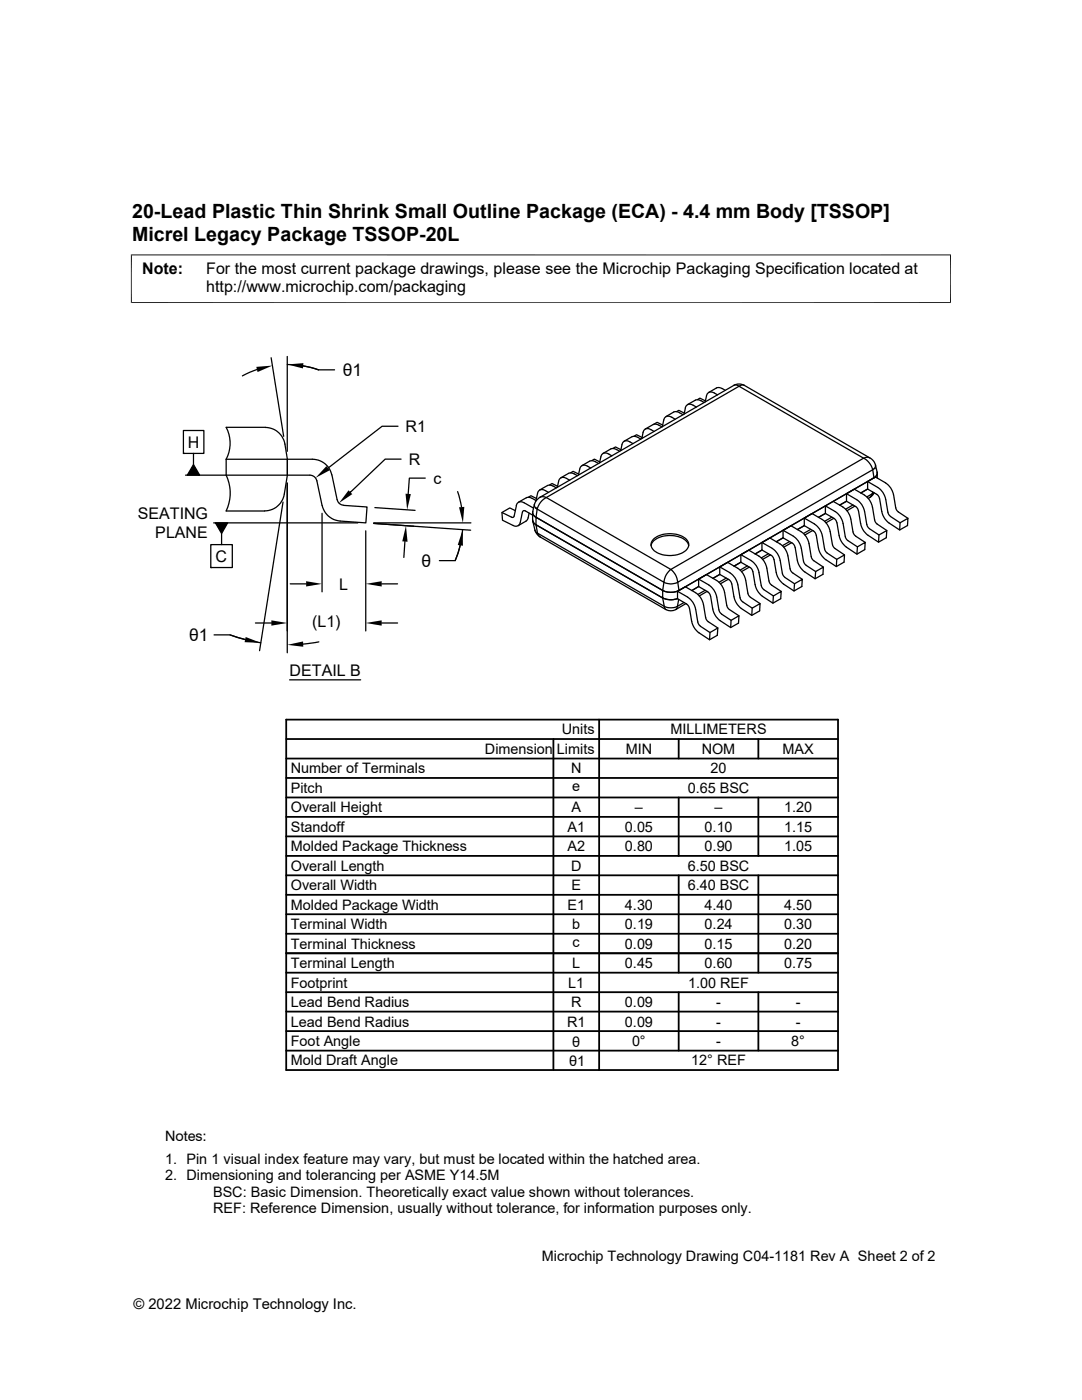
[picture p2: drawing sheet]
<svg xmlns="http://www.w3.org/2000/svg" width="216mm" height="279mm" viewBox="0 0 216 279" stroke-linecap="round" stroke-linejoin="round" font-family="sans-serif">
<g fill="none" stroke="#000" stroke-width=".25">
<path d="M51.3 73.7l-2.9 1.3M54.1 71.4l2.5 15.7M57.3 72.7a19.5 19.5 0 0 1 6.3 1.1l-3.1-.8M57.3 71.1v19M63.6 73.8h3.2M139.2 79.8l.5-.3 1.1 .5M143.2 78.8l-.6-.4a.96 .96 0 0 0-1.6 .6l-.3 1.2M144.1 77.6l-1-.2-1.7 .9M144.1 77.5l.6 .4M146.5 76.9l.7-.3 1.3 .3M36.6 85.9h4.1v4.6h-4.1zM36.6 90.5h.1"/>
<path d="M37 94.8h24.8a1.45 1.45 0 0 1 1.4 1.1l1.1 5M38.6 92.7l1.2 2.1h-2.4zM38.6 90.5v2.2M45.1 85.3h7.8a4 4 0 0 1 4 3.3 19.3 19.3 0 0 1-.5 11.2 4 4 0 0 1-3.6 2.2h-7.7a8.3 8.3 0 0 0 0-7.2v-3.1a6.8 6.8 0 0 0 0-6.4zM45.1 91.7h12.2M57.3 96.4v33.9M66.2 94.8a4 4 0 0 0-3.9-3.1h-5v3.1M66.2 94.8l1.1 4.9 .4 .8 .9 .3M79.4 85.1h-3.2l-10.8 8.3M80 91.6h-3.1l-7.2 6.8 .2-.2M84.9 95.4h-3.2l-.3 3.2M91.3 98.1l.8 3.1"/>
<path d="M105.5 99.2l.4-.3 1.1 .6M106.2 99.5l-1-.2-1.7 .9M106.2 99.4l.8 .5M107.7 99.3l38.8-22.4 .4-.1 .6 .3-38.5 22.2-.7-.2zM107.7 99.3l-.6 .5-.5 .8M108.1 99.9l.9-.6 24.9 14.3a3.6 3.6 0 0 0-1.4 2.6l-25.3-14.6 .4-1zM109.5 98.3l-.7-.4a.96 .96 0 0 0-1.5 .6l-.3 1.4M109.7 96.8l.5-.3 1.1 .5M111 97.4l-.8-.5-.8-.1-1.7 1M111.5 96.1l-.3 1.1M113.7 95.8l-.6-.3a.96 .96 0 0 0-1.6 .5M113.9 94.4l.5-.3 1.1 .5"/>
<path d="M115.2 94.9l-.8-.4-.8-.1-1.7 1M115.7 93.6l-.3 1.2M117.9 93.4l-.6-.4a.96 .96 0 0 0-1.6 .6M118.1 91.9l.5-.3 1.1 .6M119.4 92.5l-.8-.4-.8-.1-1.7 .9M122.1 91l-.6-.4a.96 .96 0 0 0-1.6 .6l-.3 1.2M122.3 89.5l.5-.3 1.1 .5M123 89.7l-1-.2-1.7 1M123 89.7l.7 .4M126.3 88.5l-.6-.3a.96 .96 0 0 0-1.6 .5l-.2 1.2M126.5 87.1l.5-.3 1.1 .5M127.3 87.3l-1-.2-1.8 1"/>
<path d="M127.3 87.3l.6 .3M130.5 84.6l.6-.3 1.1 .5M130.5 86.1l-.6-.4a.96 .96 0 0 0-1.6 .6l-.2 1.2M132.1 85.2l-.8-.4-.8-.1-1.7 .9M134.7 83.7l-.7-.4a.96 .96 0 0 0-1.6 .5l-.2 1.4M135 82.1l.4-.2 1.1 .5M136.3 82.8l-.9-.5-.8-.1-1.7 .9M136.8 81.4l-.3 1.2M139 81.2l-.7-.3a.96 .96 0 0 0-1.6 .5M140.5 80.3l-.8-.4-.8-.1-1.7 1M168.9 98.5l2 1.2a3.5 3.5 0 0 1 1.6 2.4M173 99.2l1.1-.7-.4 .7-.5 .3"/>
<path d="M173.1 97.6l-1.3 .8M173.1 96.1l2.1 1.2a3.6 3.6 0 0 1 1.5 2.4l.5 2.7 .5 .7 1.9 1.2 1.6-.9-.1 1.5-1.6 .9-2.1-1.4a3.8 3.8 0 0 1-1.5-2.3l-.6-3.1-.4-.3-1.8-1.1M173.1 97.6v-1.5l1.6-.9 2 1.2a3.6 3.6 0 0 1 1.6 2.4l.6 3 2.3 1.6M173.6 91.4l-.6-.2-.7 .2-24.8-14.3 .5-.3 .5 .1 25.3 14.6 .6 .7 .3 .6M174.1 98.2v.3l.3-.2M174.4 95.4l-38.9 22.4a3.6 3.6 0 0 1-3.3 0M174.4 95.4l-38.9 22.4-.3-1.6a2.96 2.96 0 0 1-2.7 0l-.3 1.6M174.4 93.5h.1M174.4 98.4l-.9 .9M174.7 92.8l-.1 .5-.5 .4 .3 1.7M174.7 92.8l.3 1.4a1.07 1.07 0 0 1-.6 1.2M175 94.4v1"/>
<path d="M42.1 108.7h4.3v4.6h-4.3zM42.1 113.3h.1M42.6 104.4h28.8M43 104.4h2.4l-1.2 2.1zM44.2 106.5v2.2M56.5 100.2l-4.7 29.7M57.9 116.5h3.2M64.3 102.4v15.7M64.3 100.9a4 4 0 0 0 3.6 3.1l5.1 .4 .2-3.2-4.6-.3M73 105.9v20M74.6 104.4h19.4M74.8 101.3l8 .6"/>
<path d="M76.2 116.5h3.1M80.8 108.1l-.2 3.2M82.6 105l-8-.5 19.3 1.3M87.7 111.9h3.1M92.3 105.7a19.5 19.5 0 0 1-1.5 6.2l1-3.1M100.2 102.3l2 1h.2l.2-.3M102.8 101.9l-1.1-.5-1.5 .9 .1 1.5 2.1 1.1a.93 .93 0 0 0 1.4-.7M103 100.9a.96 .96 0 0 1 1.6-.5l1.9 1M103 100.9l-.4 2.1M105.6 102.4l-.5 1.4-1.7 1.1M106.3 102.8l-1.6-.9h-.2l-.2 .3-.5 2M106.3 102.3v1.6l.3 .5 .4 .3"/>
<path d="M106.3 104l.5 2 .5 .4M106.6 100.6l.1 .6 .5 .4-.2 1.6M106.6 100.6l-.3 1.5a1.07 1.07 0 0 0 .7 1.1M106.7 105.8l.4 .8 .7 .6M106.9 101.4h.1M107 104.7l25.2 14.6 .3 1.7a3.1 3.1 0 0 0 2.7 0l.2-1.4M107 104.7l25.2 14.6v-1.5M107 104.7v-1.5l25.2 14.6M107 103.2l25.2 14.6M107 104.7l.3 1.7M107.3 106.4l.5 .8 25.1 14.4M107.3 106.4l25.2 14.6 .4 .6"/>
<path d="M129.9 108.9a3.5 3.5 0 0 1 3.7-2 3.8 3.8 0 0 1 3.7 1.6l.1 .4M130.5 107.5a5.4 5.4 0 0 1 6.5 .2 1.57 1.57 0 0 1-.8 2.6 5.5 5.5 0 0 1-5.9-.6 1.44 1.44 0 0 1 .2-2.2zM132.2 119.3a3.7 3.7 0 0 0 3 .2M133.9 113.6l38.4-22.2a3.7 3.7 0 0 1 1.8 2.3l-38.9 22.5a3.6 3.6 0 0 0-1.3-2.6zM135.2 119.5l1.8 1M135.2 118l2 1.2a3.5 3.5 0 0 1 1.6 2.4M135.2 119.5v-1.5l1.5-.9 2.1 1.2a3.6 3.6 0 0 1 1.6 2.4l.6 3 2.2 1.6M139.4 117.1l-1.4 .8M139.4 117.1l1.8 1 .4 .4 .6 3a3.8 3.8 0 0 0 1.5 2.4l2.1 1.3 1.6-.8v-1.5l-1.5 .9-1.9-1.2M139.4 115.6l2 1.1M139.4 117.1v-1.5l1.5-.9 2.1 1.1a3.6 3.6 0 0 1 1.6 2.4l.6 3.1 2.2 1.6M140.7 117.8l-1.4 .8"/>
<path d="M141.1 118l-1.6 .9M141.4 116.8a3.6 3.6 0 0 1 1.6 2.3l.5 2.8 .5 .6M143.6 114.6l1.9 1.1 .3 .4 .7 3a3.8 3.8 0 0 0 1.4 2.3M143.6 114.6l-1.3 .8M143.6 113.1l2 1.2M143.6 114.6v-1.5l1.6-.9 2 1.2a3.5 3.5 0 0 1 1.6 2.4l.4 2.6M144.9 115.4l-1.4 .8M145.3 115.6l-1.5 .9M145.6 114.3a3.5 3.5 0 0 1 1.6 2.4M147.2 116.7l.5 2.7 .5 .7 1.9 1.3 1.6-.9-.1 1.4-1.6 .9-2.1-1.4M147.8 112.2l-1.3 .8M147.8 110.7l2.1 1.2"/>
<path d="M147.8 112.2v-1.5l1.6-.9 2 1.2a3.6 3.6 0 0 1 1.6 2.4l.6 3 2.3 1.6M147.8 112.2l2 1.1 .4 .8M149.1 112.9l-1.4 .9M149.2 118.4l.4 .7 2.1 1.4M149.5 113.2l-1.5 .9M149.9 111.9a3.5 3.5 0 0 1 1.5 2.4l.5 2.7 .5 .7 1.9 1.2 1.6-.9-.1 1.5-1.6 .9-2.1-1.4a3.7 3.7 0 0 1-1.4-2.3M150.2 114.1l.5 2.6M152 109.8l1.9 1 .3 .4 .7 3a3.8 3.8 0 0 0 1.5 2.4l2 1.3 1.6-.8 .1-1.5-1.6 .9-1.9-1.2-.5-.9M152 109.8l-1.3 .8M152 108.3l2.1 1.2a3.5 3.5 0 0 1 1.6 2.3M152 109.8v-1.5l1.6-.9 2 1.1a3.5 3.5 0 0 1 1.6 2.4M153.3 110.5l-1.4 .8"/>
<path d="M153.7 110.7l-1.5 .9M154.3 118.9l-.1 1.5M155.7 111.8l.4 2.6M156.3 107.3l1.9 1.2 .4 .7M156.3 107.3l-1.4 .8M156.3 105.8l2 1.2a3.6 3.6 0 0 1 1.6 2.4l.5 2.7 .4 .7M156.3 107.3v-1.5l1.5-.9 2.1 1.2a3.6 3.6 0 0 1 1.5 2.4l.7 3 2.2 1.7M157.2 110.9l.4 2.6M157.6 108.1l-1.5 .8M157.7 113.5l.4 .7 2 1.4M157.9 108.3l-1.5 .9M158.5 116.5l-.1 1.4"/>
<path d="M158.7 109.2l.4 2.6M159.1 111.8a3.6 3.6 0 0 0 1.5 2.3l2 1.4 1.6-.9 .1-1.4-1.5 .9-2-1.3M160.5 104.9l1.8 1.1 .4 .3 .6 3.1a3.8 3.8 0 0 0 1.5 2.3l2.1 1.4 1.5-.9 .1-1.5-1.5 .9-1.9-1.2M160.5 104.9l-1.4 .8M160.5 103.4l2 1.2M160.5 104.9v-1.5l1.5-.9 2.1 1.2a3.5 3.5 0 0 1 1.5 2.4M161.8 105.6l-1.5 .9M162.2 105.9l-1.6 .9M162.5 104.6a3.5 3.5 0 0 1 1.6 2.4M162.8 114.1l-.2 1.4M164.1 107l.4 2.5M164.5 109.5l.2 .5 .4 .4"/>
<path d="M164.7 102.5l1.9 1.1 .4 .7M164.7 102.5l-1.4 .8M164.7 102.5v-1.5l1.9 1.1a3.6 3.6 0 0 1 1.6 2.4l.5 2.7 .4 .6 2 1.3 1.5-.9v1.5l-1.6 .9-2.1-1.4a3.7 3.7 0 0 1-1.5-2.3M165.7 106.1l.6 3 2.2 1.6M166 103.2l-1.5 .8M166.2 100.1l2 1.1M166.4 103.4l-1.6 .9M167 111.6l-.1 1.5M167 104.3l.4 2.6M168.2 101.2a3.6 3.6 0 0 1 1.6 2.4l.4 2.7 .5 .7M168.9 100l1.8 1.1 .4 .4 .6 3M168.9 100l-1.4 .8"/>
<path d="M168.9 100v-1.5l1.6-.9 2 1.2a3.5 3.5 0 0 1 1.6 2.4l.4 2.6M170.2 100.8l-1.5 .8M170.6 101l-1.6 .9M170.7 107l1.9 1.2M171.1 109.1l-.1 1.5M172.5 102.1l.5 2.7 .5 .7 1.9 1.3 1.6-.9-.2 1.4-1.5 .9-2.1-1.4a3.7 3.7 0 0 1-1.5-2.3M174.5 103.8l.4 .7 2.1 1.4M175.4 106.8l-.1 1.4M179.6 104.3l-.1 1.5M42.7 126.7h3.2l3 .9M45.9 126.7l3 .9 3.1 .7M51 124.3h3.1"/>
<path d="M57.8 135.7h14.2M63.6 128.1l-3.1 .4M76.2 124.3h3.1M132.9 121.6a2.08 2.08 0 0 0 2 0M136.5 120.2l-1.3 .8-.3 .6M136.9 120.5l-2 1.1M137 120.6l.5 .6 .5 2.8a3.8 3.8 0 0 0 1.5 2.3l2.1 1.4 1.5-.9 .1-1.5-1.5 .9-1.9-1.2M138.8 121.6l.4 2.5M139.3 124.1l.1 .5 .4 .4M141.7 126.2l-.1 1.5M145.9 123.8l-.1 1.4M150.1 121.4l-.1 1.4"/>
</g>
<path d="M26.1 50.9h163.7M26.2 50.8v9.7M189.7 50.8v9.7M26.1 60.4h163.7" fill="none" stroke="#000" stroke-width=".2"/>
<g fill="#000">
<path d="M51.1 73.2l3.3-.2-3 1.3zM57.3 72.7l3.2-.2v1zM38.6 92.7l1.2 2.1h-2.4zM65.1 93l.7 .9-2.9 1.5zM69.6 97.9l.7 .7-2.7 1.8zM80.9 98.5l1.1 .1-.8 3.1zM43 104.4h2.4l-1.2 2.1zM61.1 116l3.2 .5-3.2 .6zM73 116.5l3.2-.5v1.1zM81 104.9l.3 3.2-1-.1zM92.3 105.7l.1 3.2-1.1-.1zM91.6 101.2h1l-.2 3.2z"/>
<path d="M49 127.1l3 1.2-3.2-.1zM54.1 123.8l3.2 .5-3.2 .6zM57.3 128.7l3.2-.7v1.1zM73 124.3l3.2-.5v1.1z"/>
</g>
<g fill="none" stroke="#000" stroke-width=".36">
<path d="M57.1 159.2h110.1M57.1 155.3h110.1M57.1 151.4h110.1M57.1 147.5h110.1M57.1 143.6h110.1v70h-110.1zM110.4 147.5v66.1M119.5 143.6v70M135.4 147.5v3.9M135.4 159.2v11.6M151.3 147.5v3.9M151.3 159.2v11.6M57.1 163h110.1"/>
<path d="M57.1 170.8h110.1M57.1 166.9h110.1M57.1 178.6h110.1M57.1 174.7h110.1M135.4 174.7v19.4M151.3 174.7v19.4M57.1 186.4h110.1M57.1 194.1h110.1M57.1 182.5h110.1M57.1 190.2h110.1M57.1 198h110.1M135.4 198v11.7"/>
<path d="M151.3 198v11.7M57.1 205.8h110.1M57.1 201.9h110.1M57.1 209.7h110.1"/>
</g>
<g font-size="3.9">
<text x="26.4" y="43.5">20-Lead Plastic Thin Shrink Small Outline Package (ECA) - 4.4 mm Body [TSSOP]</text>
<text x="26.4" y="48">Micrel Legacy Package TSSOP-20L</text>
</g>
<g font-size="3.5">
<text x="68.4" y="75">θ1</text>
<text x="84.1" y="113.1">θ</text>
<text x="37.7" y="127.9">θ1</text>
</g>
<g font-size="3.2">
<text x="28.4" y="54.6">Note:</text>
<text x="41.1" y="58.3">http://www.microchip.com/packaging</text>
<text x="41.1" y="54.6">For the most current package drawings, please see the Microchip Packaging Specification located at</text>
<text x="37.5" y="89.3">H</text>
<text x="80.9" y="86.2">R1</text>
<text x="81.6" y="92.8">R</text>
<text x="86.5" y="96.5">c</text>
<text x="27.5" y="103.6">SEATING</text>
<text x="31" y="107.4">PLANE</text>
<text x="43" y="112.1">C</text>
<text x="67.7" y="117.7">L</text>
<text x="62.3" y="125.1">(L1)</text>
<text x="57.8" y="135">DETAIL B</text>
</g>
<g font-size="2.9">
<text x="112.1" y="146.6">Units</text>
<text x="133.8" y="146.6">MILLIMETERS</text>
<text x="58" y="154.3">Number of Terminals</text>
<text x="96.8" y="150.5">Dimension Limits</text>
<text x="113.9" y="154.3">N</text>
<text x="124.9" y="150.5">MIN</text>
<text x="140" y="150.5">NOM</text>
<text x="141.8" y="154.3">20</text>
<text x="156.1" y="150.5">MAX</text>
<text x="58" y="158.2">Pitch</text>
<text x="114.2" y="157.9">e</text>
<text x="137.2" y="158.2">0.65 BSC</text>
<text x="58" y="162.1">Overall Height</text>
<text x="58" y="166">Standoff</text>
<text x="113.2" y="166">A1</text>
<text x="114" y="162.1">A</text>
<text x="124.7" y="166">0.05</text>
<text x="126.7" y="162.1">–</text>
<text x="140.6" y="166">0.10</text>
<text x="142.6" y="162.1">–</text>
<text x="156.5" y="162.1">1.20</text>
<text x="156.5" y="166">1.15</text>
<text x="58" y="173.8">Overall Length</text>
<text x="58" y="169.9">Molded Package Thickness</text>
<text x="113.2" y="169.9">A2</text>
<text x="113.9" y="173.8">D</text>
<text x="124.7" y="169.9">0.80</text>
<text x="137.2" y="173.8">6.50 BSC</text>
<text x="140.6" y="169.9">0.90</text>
<text x="156.5" y="169.9">1.05</text>
<text x="58" y="177.7">Overall Width</text>
<text x="114" y="177.7">E</text>
<text x="137.2" y="177.7">6.40 BSC</text>
<text x="58" y="185.4">Terminal Width</text>
<text x="58" y="181.5">Molded Package Width</text>
<text x="113.2" y="181.5">E1</text>
<text x="114.2" y="185.4">b</text>
<text x="124.7" y="185.4">0.19</text>
<text x="124.7" y="181.5">4.30</text>
<text x="140.6" y="181.5">4.40</text>
<text x="140.6" y="185.4">0.24</text>
<text x="156.5" y="181.5">4.50</text>
<text x="156.5" y="185.4">0.30</text>
<text x="58" y="189.3">Terminal Thickness</text>
<text x="114.3" y="189">c</text>
<text x="124.7" y="189.3">0.09</text>
<text x="140.6" y="189.3">0.15</text>
<text x="156.5" y="189.3">0.20</text>
<text x="58" y="197.1">Footprint</text>
<text x="58" y="193.2">Terminal Length</text>
<text x="113.4" y="197.1">L1</text>
<text x="114.2" y="193.2">L</text>
<text x="124.7" y="193.2">0.45</text>
<text x="137.3" y="197.1">1.00 REF</text>
<text x="140.6" y="193.2">0.60</text>
<text x="156.5" y="193.2">0.75</text>
<text x="58" y="201">Lead Bend Radius</text>
<text x="113.9" y="201">R</text>
<text x="124.7" y="201">0.09</text>
<text x="142.9" y="201">-</text>
<text x="158.8" y="201">-</text>
<text x="58" y="204.9">Lead Bend Radius</text>
<text x="58" y="208.7">Foot Angle</text>
<text x="113.2" y="204.9">R1</text>
<text x="114.2" y="208.9">θ</text>
<text x="124.7" y="204.9">0.09</text>
<text x="126.1" y="208.7">0°</text>
<text x="142.9" y="204.9">-</text>
<text x="142.9" y="208.7">-</text>
<text x="157.9" y="208.7">8°</text>
<text x="158.8" y="204.9">-</text>
<text x="58" y="212.6">Mold Draft Angle</text>
<text x="113.6" y="212.8">θ1</text>
<text x="137.9" y="212.6">12° REF</text>
<text x="32.9" y="227.6">Notes:</text>
<text x="32.9" y="232.2">1. Pin 1 visual index feature may vary, but must be located within the hatched area.</text>
<text x="32.9" y="235.5">2. Dimensioning and tolerancing per ASME Y14.5M</text>
<text x="42.5" y="238.8">BSC: Basic Dimension. Theoretically exact value shown without tolerances.</text>
<text x="42.5" y="242.2">REF: Reference Dimension, usually without tolerance, for information purposes only.</text>
<text x="108.1" y="251.7">Microchip Technology Drawing C04-1181 Rev A Sheet 2 of 2</text>
<text x="26.6" y="261.3">© 2022 Microchip Technology Inc.</text>
</g>
</svg>
